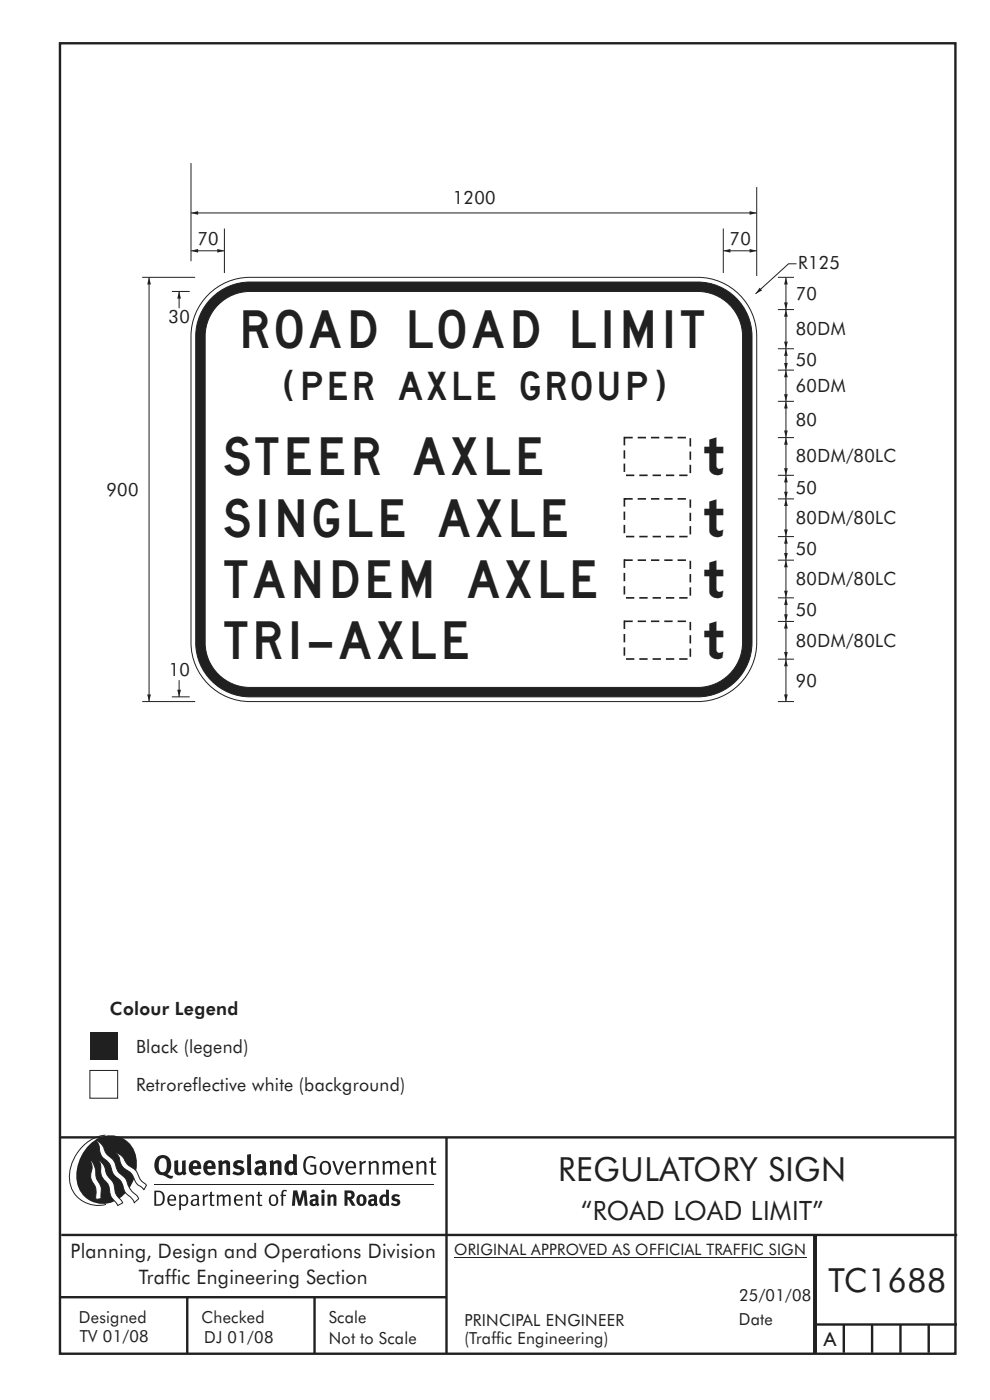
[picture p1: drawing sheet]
<svg xmlns="http://www.w3.org/2000/svg" width="210mm" height="297mm" viewBox="0 0 210 297" stroke-linecap="round" stroke-linejoin="round" font-family="sans-serif">
<g fill="none" stroke="#231f20" stroke-width=".51">
<path d="M12.7 9.2h190v278h-190zM12.7 241.3h190M94.7 241.4v45.8M12.7 275.2h82M13 262h190M39.7 275.2v12M66.7 275.2v12M172.7 262.2v25M173 262.1v24.9M173 281h30M179 281v6M185 281v6"/>
<path d="M191 281v6M197 281v6"/>
</g>
<path d="M96.3 266.7h74.7" fill="none" stroke="#231f20" stroke-width=".21"/>
<path d="M19.1 218.9h5.9v5.9h-5.9z" fill-rule="evenodd" fill="#231f20"/>
<path d="M19.1 227.1h5.9v5.9h-5.9z" fill-rule="evenodd" fill="#fff" stroke="#231f20" stroke-width=".21"/>
<g fill="#231f20">
<path d="M64.9 245.6a1.61 1.61 0 0 1 2.1 0l-.2 .3a1.17 1.17 0 0 0-1.4-.2 1.17 1.17 0 0 0-.6 1.3 1.42 1.42 0 0 0 1.2 1.8l.7-.1v-1.2h-.8l-.1-.4h1.3v1.8a1.82 1.82 0 0 1-2.2 0 1.82 1.82 0 0 1-.6-2.1l.2-.7z" fill-rule="evenodd"/>
<path d="M68.2 246.5a1.77 1.77 0 0 0 .4 2.7 1.39 1.39 0 0 0 1.4-.5 1.39 1.39 0 0 0 .2-1.5 1.19 1.19 0 0 0-2-.7zM68.5 246.8a.83 .83 0 0 1 1 .1 .83 .83 0 0 1 .2 .9 .75 .75 0 0 1-.6 1.1 .75 .75 0 0 1-.8-.9v-.9z" fill-rule="evenodd"/>
<path d="M70.5 246.3h.4l.8 2.4 .8-2.4h.5l-1.1 2.9h-.4z" fill-rule="evenodd"/>
<path d="M73.6 246.7a1.74 1.74 0 0 0 .5 2.5l.9-.1 .5-.2-.2-.3a.89 .89 0 0 1-1.1 .2 .89 .89 0 0 1-.4-1h1.7a1.15 1.15 0 0 0-.4-1.4 1.15 1.15 0 0 0-1.5 .3zM74 246.8a.67 .67 0 0 1 .8-.1 .67 .67 0 0 1 .3 .8h-1.3z" fill-rule="evenodd"/>
<path d="M76.2 246.4l.4-.1 .1 .4 .5-.4h.5l-.2 .5a.61 .61 0 0 0-.8 .6v1.8h-.4z" fill-rule="evenodd"/>
<path d="M78.1 246.4l.5-.1 .1 .4a.89 .89 0 0 1 .9-.4 .89 .89 0 0 1 .7 .7v2.2h-.4v-2.2l-.1-.2-.3-.1-.8 .3v2.2h-.4z" fill-rule="evenodd"/>
<path d="M81.1 246.4l.4-.1 .1 .4a.83 .83 0 0 1 .8-.4 .83 .83 0 0 1 .7 .4 .86 .86 0 0 1 .9-.4 .86 .86 0 0 1 .7 .7v2.2h-.4l-.1-2.4a.5 .5 0 0 0-.8 .1l-.2 .2v2.1h-.5v-2.3l-.4-.2-.7 .3v2.2h-.4z" fill-rule="evenodd"/>
<path d="M85.7 246.7a1.74 1.74 0 0 0 .5 2.5l.9-.1 .5-.2-.2-.3a.89 .89 0 0 1-1.1 .2 .89 .89 0 0 1-.4-1h1.7a1.15 1.15 0 0 0-.5-1.4 1.15 1.15 0 0 0-1.4 .3zM86 246.8a.67 .67 0 0 1 .9-.1 .67 .67 0 0 1 .3 .8h-1.3z" fill-rule="evenodd"/>
<path d="M88.3 246.4l.4-.1 .1 .4a.89 .89 0 0 1 .9-.4 .89 .89 0 0 1 .7 .7v2.2h-.4v-2.2l-.1-.2-.3-.1-.8 .3v2.2h-.4z" fill-rule="evenodd"/>
<path d="M91.5 245.6l.4-.1v.8h.7l-.2 .4h-.5v2.1l.1 .1h.5l.1 .3a.71 .71 0 0 1-1.2-.6v-1.9h-.3v-.4h.3z" fill-rule="evenodd"/>
<path d="M37 246.3l.8-.2v2a.46 .46 0 0 0 .2 .6 .46 .46 0 0 0 .6-.2v-2.2l.8-.2v2.4l.2 .5-.6 .3-.2-.3a1.03 1.03 0 0 1-1.2 .3 1.03 1.03 0 0 1-.6-1.1z" fill-rule="evenodd"/>
<path d="M40.4 246.5a1.64 1.64 0 0 0 0 2.3 1.64 1.64 0 0 0 2.3 .1l-.4-.4a.78 .78 0 0 1-.9 .2 .78 .78 0 0 1-.5-.7h1.8a1.37 1.37 0 0 0-.6-1.7 1.37 1.37 0 0 0-1.7 .2zM41 246.9a.48 .48 0 0 1 .7-.1 .48 .48 0 0 1 .2 .6h-1z" fill-rule="evenodd"/>
<path d="M43.5 246.5a1.65 1.65 0 0 0-.2 2 1.65 1.65 0 0 0 1.9 .7l.5-.3-.3-.4a.78 .78 0 0 1-.9 .3 .78 .78 0 0 1-.5-.8h1.8a1.37 1.37 0 0 0-.6-1.7 1.37 1.37 0 0 0-1.7 .2zM44.1 246.9a.48 .48 0 0 1 .6-.1 .48 .48 0 0 1 .2 .6h-.9z" fill-rule="evenodd"/>
<path d="M46.3 246.3l.7-.2 .1 .4a.95 .95 0 0 1 1-.3 .95 .95 0 0 1 .7 .8v2.3h-.8v-2.3l-.3-.2-.5 .3v2.2h-.8z" fill-rule="evenodd"/>
<path d="M49.7 246.5a1.73 1.73 0 0 1 2-.1l-.2 .5-.6-.2a.42 .42 0 0 0-.6 .3l.2 .2a1.23 1.23 0 0 1 1.4 1.1 1.47 1.47 0 0 1-2.3 .9l-.3-.2 .3-.6 .7 .3a.47 .47 0 0 0 .7-.3 .87 .87 0 0 0-1-.5l-.4-.2-.1-.4z" fill-rule="evenodd"/>
<path d="M54.1 246.5l.3 .6 .3-.2a.62 .62 0 0 1 .9 .1v.4a1.21 1.21 0 0 0-1.3 .3 1.21 1.21 0 0 0-.2 1.3 1.19 1.19 0 0 0 1.7 0l.5 .4 .4-.5-.3-.3v-1.4a.96 .96 0 0 0-1.3-1.1zM55 248l.6-.1v.7a.43 .43 0 0 1-.6 .1 .43 .43 0 0 1 0-.7z" fill-rule="evenodd"/>
<path d="M57.2 246.3l.7-.2 .1 .4a.95 .95 0 0 1 1-.3 .95 .95 0 0 1 .7 .8v2.3h-.8v-2.3l-.3-.2-.5 .3v2.2h-.8z" fill-rule="evenodd"/>
<path d="M62.2 244.8v1.5a1.29 1.29 0 0 0-1.4 .2 1.29 1.29 0 0 0-.5 1.3 1.24 1.24 0 0 0 .5 1.3 1.24 1.24 0 0 0 1.5 0l.1 .2h.7l-.1-4.4zM61.5 246.9l.4-.1 .3 .2v1.5l-.3 .1a.48 .48 0 0 1-.6-.4 1.52 1.52 0 0 1 .2-1.3z" fill-rule="evenodd"/>
<path d="M52.4 245l.8-.2 .2 4.5h-.8l-.1-.2z" fill-rule="evenodd"/>
</g>
<path d="M22.4 240.8a9 9 0 0 0-7.4 10.9 6.2 6.2 0 0 0 7.5 3.8M32.7 251.4h59.4" fill="none" stroke="#231f20" stroke-width=".21"/>
<path d="M19.1 242.7a5.7 5.7 0 0 1 6.5-1.4 5.7 5.7 0 0 1 3.4 5.7 8.6 8.6 0 0 1-6.2 8.3 5.7 5.7 0 0 1-6.5-7 9.9 9.9 0 0 1 2.8-5.6z" fill-rule="evenodd" fill="#231f20"/>
<path d="M24.4 244.5a3.1 3.1 0 0 1 2.3 2.2l.8 .7a3.2 3.2 0 0 1 2 2.4l.4 .6 1.2 1.1-.6 .9-.2-.3a3.5 3.5 0 0 1-1.9-2.1 3.8 3.8 0 0 0-2.1-2.2 3.5 3.5 0 0 1-1-2.2zM20.4 241.9a3.4 3.4 0 0 1 1.9 2.4l.7 .9a3.3 3.3 0 0 1 1.7 2.6 4.4 4.4 0 0 0 1.7 2l.3 .3a6.1 6.1 0 0 0 2.5 3.7l.2 .5-.9 .9a6.1 6.1 0 0 0-1.9-2.3l-.4-.7a3.6 3.6 0 0 0-1.9-2.8l-.6-1a3.6 3.6 0 0 0-1.9-2.8 3.7 3.7 0 0 1-.8-2.4zM21 246.1a3.4 3.4 0 0 1 1.5 2.7l.6 1a3.8 3.8 0 0 1 1.4 3.1l.3 .7 1.2 1.6-1 .5-.5-.7a3.2 3.2 0 0 1-1.3-2.8 4.3 4.3 0 0 0-1.4-2.2 4.7 4.7 0 0 1-.5-3zM19.2 246.1a5.1 5.1 0 0 1 1.2 3.7l.3 .7a3.1 3.1 0 0 1 .7 2.9l.1 .9-1.1 .2-.1-.8a3.5 3.5 0 0 0-.9-3.3 3.6 3.6 0 0 1 .1-2.5z" fill-rule="evenodd" fill="#fff" stroke="#231f20" stroke-width=".21"/>
<g fill="#231f20">
<path d="M33.4 245.5a2.51 2.51 0 0 0 .4 3.7l.8 .1a2.78 2.78 0 0 0 2 .7l.2-.6h-.6l-.7-.3a2.56 2.56 0 0 0 0-3.8 1.83 1.83 0 0 0-2.1 .2zM34 245.8a.87 .87 0 0 1 1 .1 .87 .87 0 0 1 .4 .9v.4a1.17 1.17 0 0 1-.9 1.5l-.3-.1a2.38 2.38 0 0 1-.2-2.8z" fill-rule="evenodd"/>
<path d="M33.1 252.9v2.6a1.12 1.12 0 0 0 1.2-.3 1.12 1.12 0 0 0 .2-1.2l-.1-.5-.3-.5zM32.7 252.6h1.1a1.67 1.67 0 0 1 1.2 1.6 1.67 1.67 0 0 1-1.3 1.6h-1zM36.1 253.9l-.2 .5h1.1a.55 .55 0 0 0-.3-.6 .55 .55 0 0 0-.6 .1zM35.8 253.7a.95 .95 0 0 1 1.2-.1 .95 .95 0 0 1 .4 1.1h-1.5a.72 .72 0 0 0 .4 .8 .72 .72 0 0 0 .9-.2l.1 .3a1.15 1.15 0 0 1-1.5 0 1.15 1.15 0 0 1-.2-1.5zM38.4 254.1v1.1a.7 .7 0 0 0 .9 .2 .7 .7 0 0 0 .2-.9 .61 .61 0 0 0-.4-.7 .61 .61 0 0 0-.7 .3zM38 253.5l.3-.1 .1 .4a.95 .95 0 0 1 1.2-.2 .95 .95 0 0 1 .3 1.2 .92 .92 0 0 1-.5 .9 .92 .92 0 0 1-1-.1v1.1l-.4 .1zM40.9 254.8a.5 .5 0 0 0 .2 .8 .5 .5 0 0 0 .7-.4v-.6zM40.5 253.7a1 1 0 0 1 1.7 .3v1.4l.2 .2-.2 .3-.3-.4a.78 .78 0 0 1-1.4 0 .78 .78 0 0 1 .8-1.1h.5a.58 .58 0 0 0-.3-.7 .58 .58 0 0 0-.7 .2zM43 253.5l.3-.1 .1 .4 .3-.3 .5-.1-.2 .4a.52 .52 0 0 0-.6 .5v1.5h-.4zM44.6 252.9l.4-.1-.1 .7h.6l-.1 .2h-.5v1.5a.35 .35 0 0 0 .6 .3v.3a.57 .57 0 0 1-.6 .1 .57 .57 0 0 1-.3-.6v-1.6h-.3v-.2h.3zM45.9 253.5l.4-.1 .1 .4 .2-.2a.64 .64 0 0 1 1 .2 .7 .7 0 0 1 .8-.4 .7 .7 0 0 1 .5 .6v1.8h-.4v-1.7l-.2-.4-.7 .4v1.7h-.3v-1.7a.38 .38 0 0 0-.3-.4 .38 .38 0 0 0-.5 .2l-.1 .2v1.7h-.4zM50.2 253.9l-.2 .5h1.1a.55 .55 0 0 0-.2-.6 .55 .55 0 0 0-.7 .1zM49.9 253.7a.95 .95 0 0 1 1.2-.1 .95 .95 0 0 1 .4 1.1h-1.5a.72 .72 0 0 0 .4 .8 .72 .72 0 0 0 .9-.2l.1 .3a1.15 1.15 0 0 1-1.5 0 1.15 1.15 0 0 1-.2-1.5zM52.1 253.5l.3-.1 .1 .4a.72 .72 0 0 1 .8-.4 .72 .72 0 0 1 .6 .6v1.8h-.4v-1.6a.45 .45 0 0 0-.3-.5 .45 .45 0 0 0-.5 .2l-.2 .2v1.7h-.3zM54.7 252.9l.4-.1v.7h.6l-.1 .2h-.5v1.5a.35 .35 0 0 0 .5 .3v.3a.57 .57 0 0 1-.6 .1 .57 .57 0 0 1-.3-.6v-1.6h-.3v-.2h.3zM57.6 253.8l-.2 .8a.65 .65 0 0 0 .3 .8 .65 .65 0 0 0 .8-.2l.1-.1a.93 .93 0 0 0-.7-1.4zM57.3 253.7a1.12 1.12 0 0 1 1.4 0 1.12 1.12 0 0 1 .2 1.5 1.01 1.01 0 0 1-1.2 .6 1.01 1.01 0 0 1-.7-1.2zM59.9 252.6l.5-.2 .5 .1-.2 .3-.3-.1-.3 .2v.6h.6l-.1 .2h-.5v2.1h-.4v-2.1h-.2v-.2h.2zM62.2 252.5l-.3 3.3h.7l.1-2.3 .6 2.3h.5l.7-2.3 .1 2.3h.7l-.3-3.3h-.9l-.5 2.2-.5-2.2zM65.7 253.7l.3 .4a.51 .51 0 0 1 .5-.3 .51 .51 0 0 1 .4 .4v.1a.88 .88 0 0 0-1.1 .3 .88 .88 0 0 0 .2 1.2 .9 .9 0 0 0 1.1-.2l.3 .3 .4-.4-.3-.3v-1a.87 .87 0 0 0-.4-.9 .87 .87 0 0 0-1 .2zM66.4 254.8l.5-.1v.6l-.1 .1h-.3l-.2-.2zM68.2 253.4v2.4h.6v-2.5zM68.1 252.7a.4 .4 0 0 0 .8 0 .4 .4 0 0 0-.8 0zM69.4 253.5l.1 2.3h.6v-1.7a.33 .33 0 0 1 .4-.2 .33 .33 0 0 1 .2 .3v1.6h.7v-1.8a.75 .75 0 0 0-.6-.6 .75 .75 0 0 0-.8 .2v-.3zM73.1 252.5v3.3h.6v-1.4l.3 .3 .7 1.1h.7l-.9-1.4a.94 .94 0 0 0 .7-1 .94 .94 0 0 0-.9-.9zM73.7 253.1a.51 .51 0 0 1 .7 .1 .51 .51 0 0 1-.1 .7h-.6zM75.9 253.7a1.19 1.19 0 0 0-.1 1.7 1.19 1.19 0 0 0 1.7 0 1.19 1.19 0 0 0 0-1.6 1.19 1.19 0 0 0-1.6-.1zM76.5 253.9l.2-.1a.99 .99 0 0 1 0 1.6 1.06 1.06 0 0 1-.2-1.5zM78.1 253.7l.3 .4a.51 .51 0 0 1 .5-.3 .51 .51 0 0 1 .4 .4v.1a.88 .88 0 0 0-1.1 .3 .88 .88 0 0 0 .2 1.2 .9 .9 0 0 0 1.1-.2l.3 .3 .4-.4-.2-.3v-1a.87 .87 0 0 0-.5-.9 .87 .87 0 0 0-1 .2zM78.9 254.8l.4-.1v.6l-.1 .1h-.3l-.2-.2zM81.9 252.3v1.2a1.2 1.2 0 0 0-1.4 .6 1.2 1.2 0 0 0 .2 1.4l.5 .3 .8-.1v.1h.6l-.1-3.4zM81.4 253.9l.5 .1-.1 1.2a.46 .46 0 0 1-.5 0 .46 .46 0 0 1-.2-.6zM83.3 253.5a.79 .79 0 0 0-.2 1 .79 .79 0 0 0 1 .4 .33 .33 0 0 1 0 .5 .33 .33 0 0 1-.5-.1l-.5-.2-.2 .5a1.15 1.15 0 0 0 1.2 .3 1.15 1.15 0 0 0 .8-1 1.49 1.49 0 0 0-1.2-.8 .4 .4 0 0 1 .3-.3 .4 .4 0 0 1 .4 .1l.2 .1 .2-.4a1.47 1.47 0 0 0-1.5-.1z" fill-rule="evenodd"/>
</g>
<path d="M44.2 62.5a12.5 12.5 0 0 1 8.8-3.7h95a12.5 12.5 0 0 1 12.5 12.5v65a12.5 12.5 0 0 1-12.5 12.5h-95a12.5 12.5 0 0 1-12.5-12.5v-65a12.5 12.5 0 0 1 3.7-8.8z" fill="none" stroke="#231f20" stroke-width=".21"/>
<path d="M44.9 63.2a11.5 11.5 0 0 1 8.1-3.4h95a11.5 11.5 0 0 1 11.5 11.5v65a11.5 11.5 0 0 1-11.5 11.5h-95a11.5 11.5 0 0 1-11.5-11.5v-65a11.5 11.5 0 0 1 3.4-8.1z" fill-rule="evenodd" fill="#231f20" stroke="#231f20" stroke-width=".21"/>
<path d="M46.7 64.2a9.5 9.5 0 0 1 6.3-2.4h95a9.5 9.5 0 0 1 9.5 9.5v65a9.5 9.5 0 0 1-9.5 9.5h-95a9.5 9.5 0 0 1-9.5-9.5v-65a9.5 9.5 0 0 1 3.2-7.1z" fill-rule="evenodd" fill="#fff" stroke="#231f20" stroke-width=".21"/>
<g fill="#231f20">
<path d="M132.4 105.7h1.8v.3h-1.8zM135.3 105.7h1.7v.3h-1.7zM138.1 105.7h1.8v.3h-1.8zM140.9 105.7h1.8v.3h-1.8zM143.7 105.7h1.8v.3h-1.8zM146.3 106h.3v1.7h-.3zM146.3 108.8h.3v1.7h-.3zM146.3 111.6h.3v1.8h-.3zM144.1 113.7h1.7v.3h-1.7zM141.3 113.7h1.7v.3h-1.7zM138.4 113.7h1.8v.3h-1.8zM135.6 113.7h1.8v.3h-1.8zM132.8 113.7h1.8v.3h-1.8zM132.3 111.4h.3v1.7h-.3zM132.3 108.5h.3v1.8h-.3zM132.4 105.7l.2 .1v1.7h-.3v-1.7zM132.3 105.7h.1l-.1 .1z"/>
<path d="M132.4 118.7h1.8v.3h-1.8zM135.3 118.7h1.7v.3h-1.7zM138.1 118.7h1.8v.3h-1.8zM140.9 118.7h1.8v.3h-1.8zM143.7 118.7h1.8v.3h-1.8zM146.3 119h.3v1.7h-.3zM146.3 121.8h.3v1.7h-.3zM146.3 124.6h.3v1.8h-.3zM144.1 126.7h1.7v.3h-1.7zM141.3 126.7h1.7v.3h-1.7zM138.4 126.7h1.8v.3h-1.8zM135.6 126.7h1.8v.3h-1.8zM132.8 126.7h1.8v.3h-1.8zM132.3 124.4h.3v1.7h-.3zM132.3 121.5h.3v1.8h-.3zM132.4 118.7l.2 .1v1.7h-.3v-1.7zM132.3 118.7h.1l-.1 .1z"/>
<path d="M132.4 92.7h1.8v.3h-1.8zM135.3 92.7h1.7v.3h-1.7zM138.1 92.7h1.8v.3h-1.8zM140.9 92.7h1.8v.3h-1.8zM143.7 92.7h1.8v.3h-1.8zM146.3 93h.3v1.7h-.3zM146.3 95.8h.3v1.7h-.3zM146.3 98.6h.3v1.8h-.3zM144.1 100.7h1.7v.3h-1.7zM141.3 100.7h1.7v.3h-1.7zM138.4 100.7h1.8v.3h-1.8zM135.6 100.7h1.8v.3h-1.8zM132.8 100.7h1.8v.3h-1.8zM132.3 98.4h.3v1.7h-.3zM132.3 95.5h.3v1.8h-.3zM132.4 92.7l.2 .1v1.7h-.3v-1.7zM132.3 92.7h.1l-.1 .1z"/>
</g>
<path d="M166.7 65.7v8.3" fill="none" stroke="#231f20" stroke-width=".21"/>
<g fill="#231f20">
<path d="M166.7 65.7l.4 1.5h-.8z"/>
<path d="M166.3 72.5h.8l-.4 1.5z"/>
</g>
<path d="M166.7 118.8v8" fill="none" stroke="#231f20" stroke-width=".21"/>
<g fill="#231f20">
<path d="M166.7 118.8l.4 1.5h-.8z"/>
<path d="M166.3 125.3h.8l-.4 1.5z"/>
</g>
<path d="M166.7 131.8v8" fill="none" stroke="#231f20" stroke-width=".21"/>
<g fill="#231f20">
<path d="M166.7 131.8l.4 1.5h-.8z"/>
<path d="M166.3 138.3h.8l-.4 1.5z"/>
</g>
<path d="M166.7 100.8v5" fill="none" stroke="#231f20" stroke-width=".21"/>
<g fill="#231f20">
<path d="M166.7 100.8l.4 1.5h-.8z"/>
<path d="M166.3 104.3h.8l-.4 1.5z"/>
</g>
<path d="M166.7 85.1v7.7" fill="none" stroke="#231f20" stroke-width=".21"/>
<g fill="#231f20">
<path d="M166.7 85.1l.4 1.6h-.8z"/>
<path d="M166.3 91.3h.8l-.4 1.5z"/>
</g>
<path d="M166.7 105.8v8" fill="none" stroke="#231f20" stroke-width=".21"/>
<g fill="#231f20">
<path d="M166.7 105.8l.4 1.5h-.8z"/>
<path d="M166.3 112.3h.8l-.4 1.5z"/>
</g>
<path d="M166.7 92.8v8" fill="none" stroke="#231f20" stroke-width=".21"/>
<g fill="#231f20">
<path d="M166.7 92.8l.4 1.5h-.8z"/>
<path d="M166.3 99.3h.8l-.4 1.5z"/>
</g>
<path d="M40.5 45.2h120" fill="none" stroke="#231f20" stroke-width=".21"/>
<g fill="#231f20">
<path d="M40.5 45.2l1.5-.4v.8z"/>
<path d="M159 44.8l1.5 .4-1.5 .4z"/>
</g>
<path d="M153.4 53.2h7.1" fill="none" stroke="#231f20" stroke-width=".21"/>
<g fill="#231f20">
<path d="M153.4 53.2l1.5-.4v.8z"/>
<path d="M159 52.8l1.5 .4-1.5 .4z"/>
</g>
<path d="M160.5 39.7v18.9M153.4 48.5v9.4M169 56h-1.7l-7 6.3M165 74h3.4M165 85.1h3.4M165 92.8h3.4M165 118.8h3.4M165 100.8h3.4M165 105.8h3.4M165 131.8h3.4" fill="none" stroke="#231f20" stroke-width=".21"/>
<path d="M161.1 61l.6 .6-1.4 .7z" fill="#231f20"/>
<path d="M40.5 34.6v20.8M165 113.8h3.4M166.7 113.8v5M165 126.8h3.4" fill="none" stroke="#231f20" stroke-width=".21"/>
<g fill="#231f20">
<path d="M166.7 113.8l.4 1.5h-.8z"/>
<path d="M166.3 117.3h.8l-.4 1.5z"/>
</g>
<path d="M166.7 126.8v5" fill="none" stroke="#231f20" stroke-width=".21"/>
<g fill="#231f20">
<path d="M166.7 126.8l.4 1.5h-.8z"/>
<path d="M166.3 130.3h.8l-.4 1.5z"/>
</g>
<path d="M165 78.5h3.4M166.7 78.5v6.6" fill="none" stroke="#231f20" stroke-width=".21"/>
<g fill="#231f20">
<path d="M166.7 78.5l.4 1.5h-.8z"/>
<path d="M166.3 83.6h.8l-.4 1.5z"/>
</g>
<path d="M166.7 74v4.5" fill="none" stroke="#231f20" stroke-width=".21"/>
<g fill="#231f20">
<path d="M166.3 77h.8l-.4 1.5z"/>
<path d="M166.7 74l.4 1.5h-.8z"/>
</g>
<path d="M165 58.8h3.4M166.7 58.8v6.9M165 65.7h3.4" fill="none" stroke="#231f20" stroke-width=".21"/>
<g fill="#231f20">
<path d="M166.3 64.2h.8l-.4 1.5z"/>
<path d="M166.7 58.8l.4 1.5h-.8z"/>
</g>
<path d="M40.5 53.2h7.1" fill="none" stroke="#231f20" stroke-width=".21"/>
<g fill="#231f20">
<path d="M40.5 53.2l1.5-.4v.8z"/>
<path d="M46.1 52.8l1.5 .4-1.5 .4z"/>
</g>
<path d="M30.2 58.8h11.2M47.6 48.5v9.4" fill="none" stroke="#231f20" stroke-width=".21"/>
<path d="M132.4 131.6h1.8v.4h-1.8zM135.3 131.6h1.7v.4h-1.7zM138.1 131.6h1.8v.4h-1.8zM140.9 131.6h1.8v.4h-1.8zM143.7 131.6h1.8v.4h-1.8zM146.3 131.9h.3v1.8h-.3zM146.3 134.8h.3v1.7h-.3zM146.3 137.6h.3v1.7h-.3zM144.1 139.6h1.7v.4h-1.7zM141.3 139.6h1.7v.4h-1.7zM138.4 139.6h1.8v.4h-1.8zM135.6 139.6h1.8v.4h-1.8zM132.8 139.6h1.8v.4h-1.8zM132.3 137.3h.3v1.8h-.3zM132.3 134.5h.3v1.8h-.3zM132.4 131.6l.2 .2v1.6h-.3v-1.6zM132.3 131.6h.1l-.1 .2z" fill="#231f20"/>
<path d="M31.6 58.8v90M165 139.8h3.4M30.2 148.8h11.2" fill="none" stroke="#231f20" stroke-width=".21"/>
<g fill="#231f20">
<path d="M31.2 147.3h.8l-.4 1.5z"/>
<path d="M31.6 58.8l.4 1.5h-.8z"/>
</g>
<path d="M38 144.3v3.5" fill="none" stroke="#231f20" stroke-width=".21"/>
<path d="M37.6 146.3h.8l-.4 1.5z" fill="#231f20"/>
<path d="M38 61.8v3.6M36.5 147.8h3.7" fill="none" stroke="#231f20" stroke-width=".21"/>
<path d="M38 61.8l.4 1.5h-.8z" fill="#231f20"/>
<path d="M36.5 61.8h3.7M166.7 139.8v9M165 148.8h3.4" fill="none" stroke="#231f20" stroke-width=".21"/>
<g fill="#231f20">
<path d="M166.3 147.3h.8l-.4 1.5z"/>
<path d="M166.7 139.8l.4 1.5h-.8z"/>
</g>
<g font-size="8" fill="#231f20">
<text x="51.6" y="73.8">ROAD LOAD LIMIT</text>
<text x="47.6" y="100.8">STEER AXLE</text>
<text x="47.6" y="113.8">SINGLE AXLE</text>
<text x="47.6" y="126.8">TANDEM AXLE</text>
<text x="47.6" y="139.8">TRI-AXLE</text>
</g>
<g font-size="7.1" fill="#231f20">
<text x="60" y="83.7">(</text>
<text x="139" y="83.7">)</text>
<text x="118.4" y="250.6">REGULATORY SIGN</text>
<text x="175.7" y="274">TC1688</text>
</g>
<g font-size="6" fill="#231f20">
<text x="64.3" y="84.8">PER AXLE GROUP</text>
<text x="149.4" y="100.8">t</text>
<text x="149.4" y="113.8">t</text>
<text x="149.4" y="126.8">t</text>
<text x="149.4" y="139.8">t</text>
</g>
<text font-size="5.6" fill="#231f20" x="123.3" y="258.7">“ROAD LOAD LIMIT”</text>
<g font-size="4.2" fill="#231f20">
<text x="15" y="266.8">Planning, Design and Operations Division</text>
<text x="29.4" y="272.4">Traffic Engineering Section</text>
<text x="174.7" y="285.6">A</text>
</g>
<g font-size="3.9" fill="#231f20">
<text x="96" y="43.2">1200</text>
<text x="41.9" y="52.1">70</text>
<text x="154.8" y="52.1">70</text>
<text x="169.3" y="57.1">R125</text>
<text x="168.8" y="63.6">70</text>
<text x="35.8" y="68.6">30</text>
<text x="168.8" y="71.1">80DM</text>
<text x="168.8" y="77.6">50</text>
<text x="168.8" y="83.2">60DM</text>
<text x="168.8" y="90.4">80</text>
<text x="168.8" y="98.1">80DM/80LC</text>
<text x="22.6" y="105.2">900</text>
<text x="168.8" y="104.7">50</text>
<text x="168.8" y="111.1">80DM/80LC</text>
<text x="168.8" y="117.7">50</text>
<text x="168.8" y="124.2">80DM/80LC</text>
<text x="168.8" y="130.7">50</text>
<text x="168.8" y="137.2">80DM/80LC</text>
<text x="35.8" y="143.5">10</text>
<text x="168.8" y="145.7">90</text>
<text x="23.3" y="215.4">Colour Legend</text>
<text x="28.9" y="223.3">Black (legend)</text>
<text x="28.9" y="231.5">Retroreflective white (background)</text>
</g>
<g font-size="3.5" fill="#231f20">
<text x="16.7" y="280.6">Designed</text>
<text x="42.7" y="280.6">Checked</text>
<text x="69.7" y="280.6">Scale</text>
<text x="98.5" y="281.3">PRINCIPAL ENGINEER</text>
<text x="156.7" y="281.2">Date</text>
<text x="156.8" y="276.1">25/01/08</text>
<text x="16.9" y="284.7">TV 01/08</text>
<text x="43.3" y="284.8">DJ 01/08</text>
<text x="69.7" y="285.2">Not to Scale</text>
<text x="98.5" y="285.1">(Traffic Engineering)</text>
</g>
<text font-size="3.4" fill="#231f20" x="96.3" y="266.3">ORIGINAL APPROVED AS OFFICIAL TRAFFIC SIGN</text>
</svg>
